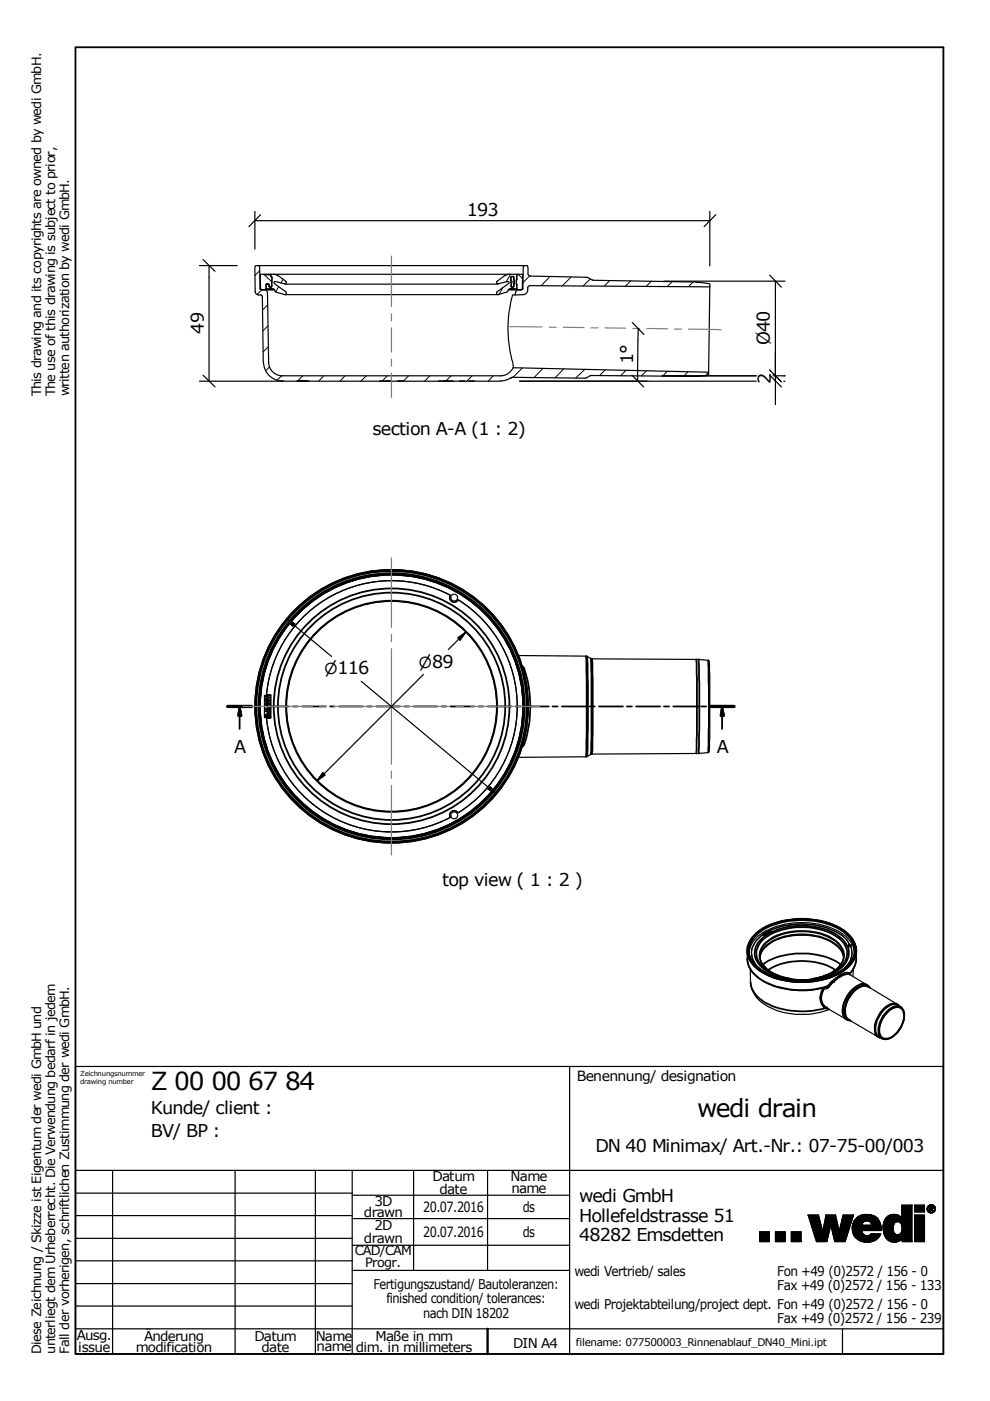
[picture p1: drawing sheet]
<svg xmlns="http://www.w3.org/2000/svg" width="210mm" height="297mm" viewBox="0 0 210 297" stroke-linecap="round" stroke-linejoin="round" font-family="sans-serif">
<!-- layer: Sichtbar schmal (ISO) -->
<g fill="none" stroke="#000" stroke-width=".38">
<path d="M124.3 139.1l.1 4.5-.1 16.9M124.5 139.2a294 294 0 0 1 0 21.2M125.3 139.6l.1 3.3-.1 17M125.5 139.7l.2 4.2-.2 16M147.6 139.8l.2 3.9-.2 16.1M148.1 139.8l.2 10M110.6 141.1l.5 .6M110.8 141.7h.3a24.7 24.7 0 0 1 1.4 8.1M111.1 157.8l-.5 .6M112 149.8h.5M112.5 149.8a26.4 26.4 0 0 1-1.4 8l-.3 .1M147.8 149.8h.5"/>
<path d="M148.3 149.8l-.2 10M150.2 140l.1 5.7-.1 13.9M160 198.4a14.7 14.7 0 0 1 12-3.3 13.1 13.1 0 0 1 7.6 2.9 4.2 4.2 0 0 1 .1 6.8 15.1 15.1 0 0 1-11.2 3.1 12.5 12.5 0 0 1-8.8-3.8 4.2 4.2 0 0 1 .3-5.7zM160.1 198a15.6 15.6 0 0 1 12.2-3 11.3 11.3 0 0 1 8.4 4.1 4.4 4.4 0 0 1-1.4 6.2 17.1 17.1 0 0 1-16 1.5 7 7 0 0 1-4.7-4.6 4.3 4.3 0 0 1 1.5-4.2zM161.1 199.4a11.9 11.9 0 0 1 8.6-3.1 13 13 0 0 1 8.9 2.8 3.9 3.9 0 0 1-.4 6.2 14.3 14.3 0 0 1-11.8 2.1 8.3 8.3 0 0 1-6.1-4 3.7 3.7 0 0 1 .8-4zM158.4 203.3a6.1 6.1 0 0 0 3.8 4.9 18 18 0 0 0 13.3 .9l-.4 .2M158.5 200.6a5 5 0 0 0 2.7 5.2 17.4 17.4 0 0 0 12.1 2.1 10.4 10.4 0 0 0 7.8-4.5l.4-1.1v-1.7M158.8 201.6a5.8 5.8 0 0 1 3.6-4.8 17.5 17.5 0 0 1 15.8 .4 5.5 5.5 0 0 1 3 4.4M159.1 208.3a5.8 5.8 0 0 0 3.8 4.6 17.8 17.8 0 0 0 12.1 .8l-.2-.1a2.54 2.54 0 0 1-.9-2M161.1 202.7a5.9 5.9 0 0 1 4.4-3.9 13.1 13.1 0 0 1 12 1.7l1.1 1.3 .3 .9M161.7 204.5a14.9 14.9 0 0 1 10.6-2.2 11.8 11.8 0 0 1 5.9 2.2M162.9 205.7a14.4 14.4 0 0 1 13.6-.4l.6 .4"/>
<path d="M167.8 207.6a10.1 10.1 0 0 1-6.9-3.6 3.6 3.6 0 0 1 1-4.9 14.4 14.4 0 0 1 14.5-1.1 5.2 5.2 0 0 1 3.2 4 5.1 5.1 0 0 1-3.5 4.4l-2.2 .8-1.7 .4M167.8 207.6a8.6 8.6 0 0 1-6.4-3.5 3.5 3.5 0 0 1 1.4-4.6 12.6 12.6 0 0 1 9.7-1.9 7.9 7.9 0 0 1 6.1 3.6 3.6 3.6 0 0 1-1.6 4.6l-1.2 .7-1.4 .6-2.3 .5M173.9 211.6h.2M174.6 209.5a3.9 3.9 0 0 0-.7 2.1M174.8 209.4l.1 .1M174.9 209.4a2.85 2.85 0 0 0 .3 4.3h.1M175.2 213.7h-.2l.7 .2M175.4 213.8l-.1 .1M175.7 209.3h-.1a.34 .34 0 0 1-.3 .3 .34 .34 0 0 1-.4-.2M180.1 206.4a1.66 1.66 0 0 0-1.9 .3l-.3 .2a7.5 7.5 0 0 0-2.4 2.3l.2 .1a8.8 8.8 0 0 1 2.6-2.3l-.1-.3M180.1 206.6a2.06 2.06 0 0 0-1.8 .4M180.1 206.4l.1 .2"/>
<path d="M180.1 206.4h.1M181.5 203.3l-.3 1.6-1.1 1.5M183.8 208.8a2.29 2.29 0 0 0-2.8 .8 6.1 6.1 0 0 0-2.2 5.8l.7 .7M184.1 209.2a2.45 2.45 0 0 0-2.9 .8 5.3 5.3 0 0 0-1.7 5.8l.5 .4M184.3 209.3l-.3-.1a2.91 2.91 0 0 0-3.2 1.2 5.6 5.6 0 0 0-1.5 5 1.19 1.19 0 0 0 .8 .9M184.5 209.4a1.96 1.96 0 0 0-3-.1 6 6 0 0 0-2.6 6.2 1.49 1.49 0 0 0 1.4 .9M188 214.7a2.66 2.66 0 0 1 3.1-1 3.6 3.6 0 0 1 0 4 4.2 4.2 0 0 1-3.5 2.6 1.83 1.83 0 0 1-1.2-2.3l.4-1.5zM188.3 213.2l.2 .1a5.8 5.8 0 0 0-2.8 5.8l.4 .5 .4 .4M190.3 213a2.56 2.56 0 0 0-3.1 1.1 5.4 5.4 0 0 0-1.6 5l.6 .8M190.6 213.2l-.5-.3h-.6l-1 .4M191.1 213.6a2.23 2.23 0 0 0-2.8 .6 5.4 5.4 0 0 0-1.9 5.4l.7 .7"/>
<circle cx="83" cy="149.8" r="27.9"/>
<circle cx="83" cy="149.8" r="28"/>
<circle cx="83" cy="149.7" r="25"/>
<circle cx="83" cy="149.7" r="28.2"/>
<circle cx="83" cy="149.7" r="24.1"/>
<circle cx="83" cy="149.7" r="22.4"/>
<circle cx="83" cy="149.8" r="28.7"/>
<circle cx="83" cy="149.8" r="28.9"/>
</g>
<g fill="none" stroke="#000" stroke-width=".25">
<path d="M95.4 126.2a.98 .98 0 0 0 .4 1.4 .98 .98 0 0 0 1.3-.4M95.5 126.2a26.6 26.6 0 0 0-39 20.9M97.2 127.2a26.6 26.6 0 0 1 0 45.1M109.9 139l14.4 .1 1.2 .6 22.6 .1 2.1 .2a1.53 1.53 0 0 1 .2 1.4v16.3a2.72 2.72 0 0 1-.2 1.9l-2.1 .2-22.6 .1-1.2 .6-14.4 .1M56.5 147.2l.9 .2v4.7l-.9 .3M56.5 152.4a26.6 26.6 0 0 0 39 20.9M97.1 172.3a.98 .98 0 0 0-1.3-.3 .98 .98 0 0 0-.4 1.3M159.3 198.9a12.2 12.2 0 0 1 8.7-4 16.5 16.5 0 0 1 11.4 2.7 4.7 4.7 0 0 1 .1 7.9 16.8 16.8 0 0 1-12.8 2.5 12.3 12.3 0 0 1-7.1-3.5 4.4 4.4 0 0 1-.3-5.6zM161.8 198h.2M161.8 198l.4 .1zM161.9 198.1h.1M162 198h.1"/>
<path d="M162 198.1v.1M162.1 198l-.2 .1M162.1 197.9l.3 .1h-.2zM162.1 197.9h.1M162.2 198h.1M162.2 198.1l-.1 .1M162.2 198h.2zM162.2 198.1h.1M162.2 197.8l.4 .1-.2 .1zM162.2 197.8h.1M162.2 197.8l.2 .1M162.3 198h-.1"/>
<path d="M162.3 198h.1M162.4 198h-.2M162.4 198h.1M162.6 197.8h.1M162.5 197.7l.1 .1zM162.5 197.7v.1M162.6 197.7h.2M162.6 197.6l.3 .1-.2 .1 .1-.1h-.2zM162.6 197.7h.1M162.6 197.9l-.2 .1M162.6 197.6v.1M162.6 197.7v.1"/>
<path d="M162.7 197.7h.1M162.7 197.6v.1M162.7 197.8h.1M162.7 197.7v.1M162.8 197.6h.1M162.8 197.6l-.2 .1M162.8 197.5l.1 .1M162.8 197.5l.3 .1zM162.8 197.5h.1zM162.8 197.5v.1M162.8 197.5h.1M162.8 197.7h.1"/>
<path d="M162.8 197.8h.1M162.8 197.6h.3M162.9 197.5h.3M162.9 197.7l-.2 .1M162.9 197.6h.1M162.9 197.6h.1zM162.9 197.7h.1M163 197.5h.1M163 197.7h.1M163.1 197.4h.1M163.1 197.4l-.2 .1h.3M163.1 197.3l.1 .2h-.2h.2"/>
<path d="M163.1 197.6h.1M163.3 197.5l-.2-.2-1.4 .7M158.4 201.7v1.6a5.7 5.7 0 0 0 3.3 4.7 18.4 18.4 0 0 0 13.4 1.3M158.8 201.6a5.9 5.9 0 0 0 3.7 4.7 17.3 17.3 0 0 0 16.1-.7 5.2 5.2 0 0 0 2.6-4M159.1 205.5v2.8a6.5 6.5 0 0 0 4.4 5.4 16.5 16.5 0 0 0 12.3 .3M161 205.3a4.1 4.1 0 0 1-.2-6.3l.9-.8h.4l1.3-.7-.1-.2a16.3 16.3 0 0 1 14.7 .7l.6 .4a4.8 4.8 0 0 1 1.5 1.9l-.2 .1v.2l.5 .1a4.3 4.3 0 0 1-1.4 4.6M161.1 203l.1-.4a6 6 0 0 1 4-3.5 14 14 0 0 1 11.5 .9l.5 .4a3.7 3.7 0 0 1 1.7 2.6M167.8 207.6l1.1 .1 3.3-.1M167.8 207.6a8.7 8.7 0 0 1-6.3-3.3 3.7 3.7 0 0 1 2-5.1 13.1 13.1 0 0 1 14 .7 3.4 3.4 0 0 1-.1 5.6 10.4 10.4 0 0 1-5.3 2.1M175.1 209.3h.1M175.3 213.7h.1M175.3 213.7l4.3 2.6 .7 .1"/>
<path d="M176 208.5h.1M176.7 208.2h.1M180 200.5l.1-.2 .5 .2M180.1 206.6h.1M180.1 206.6l3.7 2.2 .7 .6M180.9 205.5l-.1 1.5M181.6 201.7l-.1 1.6a5.5 5.5 0 0 1-1.3 3.3M184.1 209.2l6.2 3.8a2.57 2.57 0 0 1 1.3 3.4 5.3 5.3 0 0 1-3.8 4l-1.6-.5-6.2-3.7M188.3 214.5a2.28 2.28 0 0 1 2.8-.6 3.2 3.2 0 0 1 0 3.5 4.7 4.7 0 0 1-3 2.7 1.38 1.38 0 0 1-1.6-1.6 5.5 5.5 0 0 1 1.8-4z"/>
<circle cx="83" cy="149.7" r="29"/>
<circle cx="83" cy="149.7" r="22.3"/>
</g>
<!-- layer: _Sichtbarkanten -->
<g fill="none" stroke="#000" stroke-width=".25">
<path d="M54.3 56.3h57.4l.3 .5v1.5l.4 .2M54.3 56.3l-.3 .5 .1 5M54.8 56.3l.2 .2M55.1 56.6v4.6M56.1 58.2h1.2M56.3 58.2h.2M56.3 58.2h.1M56.4 58.2h.1M56.5 58.2h.1M56.8 58.2h-1.6v3.1M56.8 58.2h.3M57 58.2h.1"/>
<path d="M57.1 58.2h.1M57.4 58.6l.1 .1M57.5 58.6l.2 .3-.1 1.8M58 58.2l.9 .2M58.9 58.4l1.7 1.3M60.6 59.7l.1 .3-.4 .2M105.4 59.7l-.1 .3 .3 .2M107.1 58.4l-1.8 1.3M107.9 58.2h-50.5v.3v-.3h-.6M107.9 58.2h1.7l-.1 .9 .1-.9h1.2l-.1 3.1M108 58.2l-.9 .2M108.6 58.6l-.3 .2 .1 1.9"/>
<path d="M108.6 58.7h.1M108.7 58.6l.3 .2M108.9 58.9l.1 .2M108.9 59.1l.1 .3M109 59.4v.8M109.5 59.4v.8M109.6 59.1l-.1 .3M110.9 56.6v4.6M111.2 56.3l-.2 .2M112.5 58.5l11.9 .3M124.4 58.8l.2 .1M124.7 58.9l.7 .4"/>
<path d="M125.5 59.3l.2 .1M125.7 59.4l22.1 .4M147.8 59.9h.5M148.3 59.9l2 .2 .2 .2M54.1 61.8a.73 .73 0 0 0 .7 .7M54.9 62.5h.5M55.1 61.2l.2 .2M55.2 61.2l.4 .2M55.3 62.6l.3 .2M55.4 61.5h2.8M55.6 61.4l.2 .1 .1-.1M55.6 62.8l.2 14.1"/>
<path d="M55.9 76.9a4 4 0 0 0 3.9 3.9M56.2 61.5l.4 .2v.2M56.2 61.4h.1M56.6 60.2l-.2 .2M56.6 60.2h.2M56.7 62l.3 14.8M56.9 60.2l.2 .2M57 76.8a2.89 2.89 0 0 0 2.8 2.9h46.4M57 60.7l.2 .2M57.1 61.2l-.3 .1M57.1 61.3a.89 .89 0 0 1 1.2 .5M57.1 60.4v.3"/>
<path d="M57.3 60.9h.1M57.7 60.7l-.3 .2M58 61.3h-1.6l.1-.9-.1 .9-.2 .1M58.2 61.4h-2.4M58.2 60.1l2.4 1.8M58.2 60.1l-.1-.3 .3-.1 2 .5M58.4 61.8l2 .7M60.5 60.2h45M60.5 62.5h45M60.6 62l.1 .3-.4 .2M105.4 62l-.1 .3 .3 .2M107.6 61.8l-2 .7"/>
<path d="M107.8 61.5h2.8M107.8 61.4h2.2M107.8 60.1l-2.5 1.8M107.9 60.1v-.3l-.2-.1-2.1 .5M107.9 61.3h1.7l-.1-.9 .1 .9 .2 .1M108.3 60.7l.3 .2M108.5 61.2l.4 .1M108.5 61.2a.73 .73 0 0 0-.9 .6M108.6 80l-.2 .1 .2-.1 15.5 .2M108.6 60.9h.1M108.8 78l41.4 .9v.5M108.8 78a2.89 2.89 0 0 1-2.7 1.7"/>
<path d="M108.9 61.2l.3 .1M108.9 60.3v.1M109 60.7l-.3 .2M109 60.2l-.1 .1M109 60.4l-.1 .3M109.3 62v.5h-.6a27 27 0 0 0 .1 15.1v.4M109.5 60.2l.1 .1M109.6 60.3v.1M109.8 61.5h-.2l-.3 .4M110.4 61.4l-.2 .1-.1-.1M110.5 61.4h-.1M110.7 61.2l-.1 .2"/>
<path d="M110.9 61.2l-.1 .1-.4 .1M111.9 61.5a.98 .98 0 0 1-1 1h-1.6M111.9 60.9v.6M125.1 79.7l-.8 .4M125.3 79.6l22.1 .2M125.4 79.6l-.3 .1M148 79.8h-.5M150 79.6l-2 .2M150.2 79.3l-.2 .3M150.5 60.4v.4l-38.1-.2-.5 .3M150.5 60.8l-.3 18.1M59.8 80.8h46.4"/>
<path d="M63 80.8h.4M63.4 80.8h.1M63.5 80.8h.1M63.6 80.8h.1M63.8 80.8h.1M63.9 80.8h.1M64 80.8h.1M64.1 80.8h-.7M64.1 80.8h.8M64.3 80.8h.1M64.4 80.8h.1M64.5 80.8h.1"/>
<path d="M64.6 80.8h.1M64.8 80.8h.1M64.9 80.8h.6M64.9 80.8h.1M80.5 80.8h2.3M82.4 80.8h.1M84.3 80.8h.4M84.6 80.8h.1M84.7 80.8h.8M84.7 80.8h.1M93 80.8h1.1M94 80.8h.1"/>
<path d="M94.3 80.8h.1M94.3 80.8h1.7M95 80.8h.1M97.5 80.8h1M99.5 80.8h1M108.4 80.1l-.9 .4-1.4 .3M124.3 80.1h-.2M95.4 126.2a.98 .98 0 0 0 .4 1.4 .98 .98 0 0 0 1.3-.4M95.5 126.2a26.6 26.6 0 0 0-39 20.9M97.2 127.2a26.6 26.6 0 0 1 0 45.1M56.1 147.4h1.2v4.7h-1.2zM56.3 147.6l.8 .2v.1l-.8 .3 .2-.2v-.2z"/>
<path d="M56.3 148.3h.8v.5h-.8zM56.3 150.3h.7l.1-.3v.6l-.1-.2zM56.3 150.7h.8v.4a.22 .22 0 0 1-.2 .2 .22 .22 0 0 1-.3-.2v-.3zM56.3 151.4h.8v.5h-.1v-.4h-.2v.4h-.2v-.4h-.2v.4h-.1zM56.3 149.1l.2-.1a.24 .24 0 0 0-.1 .2 .24 .24 0 0 0 .2 .2v-.1a.24 .24 0 0 1 .2-.3 .24 .24 0 0 1 .3 .2 .24 .24 0 0 1-.2 .3l.1-.4h-.2a.27 .27 0 0 1-.3 .4 .27 .27 0 0 1-.2-.4zM56.4 148.4h.2v.4l-.2-.1zM56.5 147.2l.9 .2v4.7l-.9 .3M56.5 149.8l.2 .1 .1-.1-.1-.1zM56.5 152.4a26.6 26.6 0 0 0 39 20.9M56.6 147.8l.4 .1-.4 .1zM56.8 148.4h.2v.4l-.2-.1zM56.8 150.8h.2v.4h-.2z"/>
<path d="M97.1 172.3a.98 .98 0 0 0-1.3-.3 .98 .98 0 0 0-.4 1.3M161.7 198l1.4-.7 .3 .2-1.3 .7zM158.9 202.2a5.3 5.3 0 0 1 2.8-4.5 17.3 17.3 0 0 1 16.5 0 5.4 5.4 0 0 1 2.9 4.5M161 205.3a4.1 4.1 0 0 1-.2-6.3l.9-.8h.4l1.3-.7-.1-.2a16.3 16.3 0 0 1 14.7 .7l.6 .4a4.8 4.8 0 0 1 1.5 1.9l-.2 .1v.2l.5 .1a4.3 4.3 0 0 1-1.4 4.6M180 200.4l.3-.1 .3 .2-.5 .1-.1-.1z"/>
<circle cx="96.3" cy="126.7" r=".73"/>
<circle cx="83" cy="149.8" r="27.8"/>
<circle cx="96.3" cy="172.9" r=".73"/>
</g>
<!-- layer: Sichtbar schmal (ISO) -->
<g fill="#000">
<circle cx="175.1" cy="213.5" r=".19"/>
<circle cx="176.1" cy="208.5" r=".19"/>
<circle cx="176.7" cy="208.2" r=".19"/>
<circle cx="179.9" cy="206.3" r=".19"/>
</g>
<!-- layer: Schraffur (ISO) -->
<g fill="#000" stroke="#000" stroke-width=".21">
<path d="M171.3 257.6h2.2l.9 3.5zM175.1 257.6l1 2.2zM175.1 257.6h2.1l-1.1 2.2zM177.2 257.6l.7 3.5-1.8-1.3zM180.7 260l2.1-.2zM180.8 259.6l2 .2-2.1 .2zM180.8 259.6l2 .2zM180.8 259.4l2 .4-2-.2zM180.8 259.4l2 .4zM181 259.1l1.8 .6-2-.3zM178.8 257.6h2.2l-3.1 3.5zM181 259.1l1.8 .6z"/>
<path d="M181.1 258.8l1.7 .8-1.8-.5zM181.1 258.8l1.7 .6v.2zM181.1 258.8l.2-.2 1.5 .8zM181.3 258.6l1.6 .7-.1 .1zM181.5 258.4l1.4 .9-1.6-.7zM181.7 258.2l1.2 1.1-1.4-.9zM181.7 258.2l1.3 1-.1 .1zM181.7 258.2l.2-.2 1.1 1.2zM181.9 258l1.2 1.1-.1 .1zM181.9 258l.2-.1 1 1.2zM182.1 257.9l.3-.2 .7 1.4zM182.4 257.7l.9 1.3-.2 .1z"/>
<path d="M182.4 257.7l.3-.1 .6 1.4zM182.7 257.6l.7 1.3-.1 .1zM182.7 257.6l.2-.1 .5 1.4zM182.8 259.8v1.1zM180.7 260.2l2.1-.4zM182.9 257.5l.6 1.4h-.1zM182.9 259.8h.2l-.3 1.1zM183.3 257.5h.2v1.4zM182.9 257.5h.4l.2 1.4zM183.5 257.5h.3l-.1 1.4zM183.5 257.5l.2 1.4h-.2zM183.8 257.5h.3l-.3 1.3z"/>
<path d="M183.8 257.5v1.3l-.1 .1zM184.1 257.5l-.1 1.4-.2-.1zM184.1 257.5h.3l-.4 1.4zM184.4 257.5l-.3 1.4h-.1zM184.4 257.5h.3l-.6 1.4zM184.7 257.5l-.4 1.4h-.2zM184.7 257.5l.3 .2-.7 1.2zM182.8 260.9l1.5-1.1h.4zM184.8 259.6v.2zM184.8 259.8l2.1 1.1zM185 257.7h.2l-.9 1.2zM185.2 257.7l-.7 1.4-.2-.2z"/>
<path d="M185.2 257.7l.3 .2-1 1.2zM185.5 257.9l-.9 1.2h-.1zM185.5 257.9h.1l-1 1.2zM185.6 257.9l.1 .1-1.1 1.1zM184.6 259.1l1.1-1.1 .2 .1zM184.6 259.1l1.3-1 .1 .1zM184.6 259.1l1.4-.9-1.3 1.1zM184.7 259.3l1.4-1zM184.7 259.3l1.4-1 .1 .1zM184.7 259.3l1.5-.9-1.5 1zM184.7 259.4l1.5-1 .1 .3zM184.7 259.4l1.6-.7 .2 .2z"/>
<path d="M184.7 259.4l1.8-.5-1.7 .7zM184.8 259.6l1.7-.7 .1 .3zM184.8 259.6l1.8-.4zM184.8 259.6l1.8-.4 .1 .2zM184.8 259.6l1.9-.2-1.9 .4zM184.8 259.8l1.9-.4zM184.8 259.8l1.9-.4 .1 .4zM184.8 259.8h2zM184.8 259.8h2v.2zM187.3 259.6l2.1 .4v.2zM187.3 259.3l2.1 .7-2.1-.4zM187.3 259.3l2.2 .4-.1 .3z"/>
<path d="M187.4 259.1l2.1 .6-2.2-.4zM187.5 258.9l2 .8-2.1-.6zM187.5 258.9l2 .7v.1zM187.5 258.7l2 .9-2-.7zM187.6 258.6l1.9 1-2-.9zM187.6 258.6l1.9 .9zM187.7 258.4l1.8 1.1-1.9-.9zM187.8 258.2l1.7 1.3-1.8-1.1zM187.8 258.2l1.8 1.2-.1 .1zM188 258.1l1.6 1.3-1.8-1.2zM188.1 258l1.5 1.4-1.6-1.3zM188.1 258l.1-.1 1.4 1.5z"/>
<path d="M188.2 257.9l1.4 1.5zM188.2 257.9l.2-.2 1.3 1.6zM188.4 257.7h.2l1.1 1.6zM188.6 257.7l1.1 1.5v.1zM188.6 257.7l.1-.1 1 1.6zM188.7 257.6l.2-.1 .8 1.7zM188.9 257.5h.2l.6 1.7zM189.1 257.5l.8 1.6-.2 .1zM189.1 257.5h.2l.6 1.6zM189.3 257.5h.2l.4 1.6zM189.5 257.5l.4 1.6zM189.5 257.5h.2l.2 1.6z"/>
<path d="M189.7 257.5h.2v1.6zM189.9 257.5l.2 1.6h-.2zM189.9 257.5h.2v1.6zM190.1 257.5h.1l-.1 1.6zM190.2 257.5v1.5l-.1 .1zM190.2 257.5l.2 .1-.2 1.4zM190.4 257.6l.2 .1-.4 1.3zM190.6 257.7l-.3 1.3h-.1zM190.6 257.7l.2 .1-.5 1.2zM190.8 257.8l-.4 1.2h-.1zM190.8 257.8l.1 .1-.5 1.1zM191.1 258.2l-.2 1-.1-.1z"/>
<path d="M190.9 257.9l.1 .1-.6 1zM191 258l-.4 1.1-.2-.1zM191 258l.1 .2-.5 .9zM191.2 258.2l-.1 1.3zM191.1 258.2l-.5 .9zM191.1 258.2l-.3 .9zM191.1 258.2l-.2 1zM191.2 258.2l-.3 1.1zM191.2 258.2l-.2 1.2zM191.2 258.2l-.1 1.4zM191.2 258.2v1.5zM193.4 255.5l-2.2 4.2v-1.5z"/>
<path d="M193.4 255.5l-2.2 4.5v-.3zM193.4 255.5v7.8l-2.2-3.3zM191.2 255.5h2.2l-2.2 2.7zM193.9 255.5l2.1 1.5h-2.1zM193.9 255.5h2.1v1.5zM193.9 257.6h2.1v5.7zM196.6 256l.1 .1h-.1zM196.6 256.1h.1zM196.6 256.2l.1-.1zM196.5 256.3l.2-.1zM196.5 256.3l.2-.1v.1zM196.5 256.3h.2z"/>
<path d="M196.6 256.4l.1-.1zM196.6 256.4h.1zM196.6 256.5l.1-.1zM196.6 256.5h.1zM196.6 256.5h.2zM196.6 256.7l.2-.2zM196.6 256.7l.2-.1zM196.8 256.6l-.1 .1zM196.7 256.7h.1zM196.8 256.7l-.1 .1zM196.7 255.9l.1 .1zM196.7 256h.1z"/>
<path d="M196.6 256h.2zM196.6 256.5h.2l-.2 .2zM196.7 256.8l.1-.1zM196.8 256.7v.1zM196.8 255.7v.1h-.1zM196.7 255.8l.1 .1zM196.7 255.9h.1zM196.8 256.8h.1zM196.9 256.8l-.1 .1zM196.8 256.9l.1-.1zM196.9 256.8l-.1 .2zM196.8 255.6l.1 .2z"/>
<path d="M196.8 255.7v.1zM196.8 257l.2-.1v.1zM197 256.9v.1zM196.8 255.6l.2 .1zM197 256.9v.2zM197 255.6v.1zM196.9 255.6l.1 .1zM197.1 257l-.1 .1zM197.1 257v.1zM197 255.5l.1 .1zM197.1 256.3l.2-.1zM197.1 256.2h.2l-.2 .1z"/>
<path d="M197.1 256.2h.2zM197.1 256.1h.2l-.2 .1zM197.1 256.1h.2zM197.1 256l.2 .1zM197.1 256h.2v.1zM197.1 256h.2zM197.1 256l.2-.1zM197.1 255.9h.2zM197.2 255.8l.1 .1h-.2zM197.1 256.3l.2 .1-.2 .1zM197.1 256.3l.2 .1zM197.1 256.5h.2l-.2 .2z"/>
<path d="M197.1 256.5h.2zM197.1 256.5l.2-.1zM197.2 257v.2zM197 255.5l.2 .1zM197.2 255.8l.1 .1zM197.1 256.7l.1 .1zM197.2 256.8h.1zM197.2 257l.1 .2h-.1zM197.2 257l.1 .2zM197.1 255.5l.1-.1v.2zM197.1 255.5l.1 .1zM197.2 255.8h.2l-.1 .1z"/>
<path d="M197.3 257l.1 .2zM197.3 257h.1v.2zM197.2 255.4l.1 .2zM197.3 256.3l.1 .1zM197.3 256.2v.2zM197.3 256.3v.1zM197.1 256.3l.2-.1v.2zM197.1 256.2l.2-.1zM197.1 256.7l.2-.2zM197.1 256.7l.2-.1zM197.1 256.7l.2-.1v.2zM197.1 256.7l.2 .1z"/>
<path d="M197.3 255.4l.1 .2zM197.4 256.3v.1zM197.4 255.8l.1 .1h-.2zM197.4 255.8l.1 .1zM197.4 257v.2zM197.4 255.4h.1l-.1 .2zM197.4 255.4v.2zM197.5 256.3l-.1 .1zM197.5 257v.2h-.1zM197.5 257v.2zM197.5 255.4v.2zM197.5 255.4l-.1 .2z"/>
<path d="M197.5 255.8v.1zM197.5 257l.1 .2zM197.5 256.2l-.1 .2zM197.6 257l.1 .2zM197.5 255.4l.1 .2zM197.5 255.4l.1 .2h-.1zM197.6 255.8v.2zM197.6 256.2v.1zM197.5 256.2l.1 .1zM197.5 256.2l.1 .1-.2 .1zM197.4 256.4l.2-.1zM197.5 256.4l.1-.1z"/>
<path d="M197.6 256.3l-.1 .2zM197.5 256.5l.1-.1zM197.5 256.5h.2zM197.7 257l.1 .1-.1 .1zM197.7 257l.1 .1zM197.6 255.4h.1v.2zM197.6 255.4l.1 .2zM197.7 255.8l-.1 .2zM197.6 256.2l.1 .1zM197.5 256.5h.2l-.1 .1zM197.7 256.5l-.1 .2zM197.7 256.5l.1 .2h-.2z"/>
<path d="M197.7 256.8l.1-.1zM197.7 257l.2 .1zM197.7 255.4v.2zM197.6 256l.1-.2zM197.7 255.8v.2zM197.7 256.1v.2zM197.7 256.2v.1zM197.8 257l.1 .1zM197.9 256.9v.1zM197.8 255.5v.1zM197.8 255.8l-.1 .2zM197.7 256l.1-.1z"/>
<path d="M197.8 255.9l-.1 .1zM197.7 256.1l.1 .2zM197.6 256.7h.2zM197.7 256.7h.1zM197.8 256.7l-.1 .1zM197.8 256.7v.1zM197.9 256.8l.1 .2zM197.9 255.5v.1zM197.9 255.5l-.1 .1zM197.7 256h.2zM197.7 256l.2 .1zM197.7 256.1h.2z"/>
<path d="M197.7 256.1l.2 .1zM197.9 256.7l-.1 .1zM197.9 256.8l.2 .1zM197.9 255.6h.2l-.2 .1zM197.9 255.6v.1zM198 256.8h.1zM198.1 255.7l-.1 .1zM198 255.8l.1-.1zM198.1 255.6l-.1 .2zM197.9 255.7l.2-.1zM198.1 256.8h.1zM198.1 256.7l.1 .1z"/>
<path d="M198.1 256.7h.1zM198.1 255.8v.1zM198 255.8h.1zM198.1 256.6l.1 .1zM198.1 256.6h.2zM198.1 256.1l.1-.1 .1 .1zM198.1 256h.1zM198.1 256l.1-.1zM198.2 255.8l-.1 .2zM198.1 255.9l.1-.1zM198.2 256.5h.1v.1zM198.2 256.5h.1z"/>
<path d="M198.2 256.5l.1-.1zM198.2 256.3l.1 .1-.1 .1zM198.2 256.3l.1 .1zM198.2 256.3h.1zM198.2 256.3l.1-.1v.1zM198.2 256.2h.1zM198.2 256.2l.1-.1zM198.2 256.1h.1zM198.1 256.1h.2zM161 261.2h2.1v2.1zM161 261.2l2.1 2.1h-2.1zM164.4 261.2h2.1v2.1z"/>
<path d="M164.4 261.2l2.1 2.1h-2.1zM167.8 261.2h2.1v2.1zM167.8 261.2l2.1 2.1h-2.1zM171.3 257.6l3.1 3.5-1.3 2.2zM174.4 261.1l.9 2.2h-2.2zM174.4 261.1l.9 2.2zM174.4 261.1l1.7-1.3-.8 3.5zM175.1 257.6l1 2.2-1.7 1.3zM176.1 259.8l1.8 1.3-.9 2.2zM177.9 261.1l-.9 2.2zM177.9 261.1l1.3 2.2h-2.2zM181 257.6l-1.8 5.7-1.3-2.2z"/>
<path d="M180.7 260l2.1-.2-2.1 .4zM180.7 260.8l2.1 .1-2.1 .2zM180.7 260.5l2.1 .4-2.1-.1zM180.8 261.4l2-.5v.2zM180.7 261.1l2.1-.2-2 .5zM180.8 261.4l2-.3-1.9 .6zM181 261.9l1.8-.8v.3zM180.9 261.7l1.9-.6-1.8 .8zM181.2 262.2l1.7-.8zM181 261.9l1.8-.5-1.6 .8zM181.4 262.4l1.5-1v.1zM181.2 262.2l1.7-.8-1.5 1z"/>
<path d="M181.5 262.6l1.5-1zM181.4 262.4l1.5-.9-1.4 1.1zM181.8 262.7l1.3-1zM181.5 262.6l1.5-1-1.2 1.1zM183.1 261.7l-1 1.2zM181.8 262.7l1.3-1-1 1.2zM183.1 261.7l-.8 1.4zM183.1 261.7l-.8 1.4-.2-.2zM183.2 261.8l.1 .1-.7 1.3zM183.2 261.8l-.6 1.4-.3-.1zM182.8 260.9l2-1.1zM183.7 259.8h.6l-1.5 1.1z"/>
<path d="M183.1 259.8h.6l-.9 1.1zM180.7 260.2l2.1-.4v1.1zM180.7 260.2l2.1 .7-2.1-.4zM183.3 261.9l-.5 1.4zM183.3 261.9l-.5 1.4-.2-.1zM183.4 261.9l.1 .1-.4 1.3zM183.4 261.9l-.3 1.4h-.3zM183.5 262h.1l-.2 1.4zM183.5 262l-.1 1.4-.3-.1zM183.6 262h.2l-.1 1.4zM183.6 262l.1 1.4h-.3zM183.8 262h.2v1.4z"/>
<path d="M183.8 262l.2 1.4h-.3zM184 262h.1l.2 1.4zM184 262l.3 1.4h-.3zM184.2 261.9h.1l.3 1.4zM184.1 262l.1-.1 .4 1.4zM184.1 262l.5 1.3-.3 .1zM184.7 261.6l1.2 1.1zM184.7 261.6l1.4 1-.2 .1zM184.7 261.6l1.6 .8-.2 .2zM184.7 261.6l1.8 .5-.1 .1zM184.7 261.6l1.9 .4-.1 .1zM184.7 261.6h2.1l-.2 .3z"/>
<path d="M184.3 261.9h.2l.3 1.4zM184.3 261.9l.5 1.4h-.2zM184.5 261.9l.6 1.3-.3 .1zM184.5 261.8l.9 1.3zM184.5 261.9l.9 1.2-.3 .1zM184.7 261.7l1 1.2-1.2-1.1zM184.5 261.8l1.2 1.1-.3 .2zM184.7 261.7l1.2 1-.2 .2zM184.7 261.6l1.7 .6-.1 .2zM184.7 261.6l1.9 .3v.1zM184.8 259.8l2 .2zM184.8 259.8l2 .2v.3z"/>
<path d="M184.8 259.8l2 .5zM184.8 259.8l2 .5 .1 .6zM182.8 260.9l2-1.1 2.1 1.1zM187.2 260l2.2 .4h-2.2zM187.2 260l2.2 .2v.2zM187.3 259.6l2.1 .6-2.2-.2zM187.3 260.8l2.1-.4v.3zM187.2 260.4h2.2l-2.1 .4zM187.3 261.2l2.1-.5v.2zM187.3 260.8l2.1-.1-2.1 .5zM187.4 261.5l2-.6 .1 .2zM187.3 261.2l2.1-.3-2 .6z"/>
<path d="M187.4 261.5l2.1-.4-2 .6zM187.5 261.9l2-.8v.1zM187.5 261.7l2-.6-2 .8zM187.5 261.9l2-.7-1.9 .9zM187.7 262.2l1.8-1v.2zM187.6 262.1l1.9-.9-1.8 1zM187.8 262.4l2.1-.7zM187.8 262.4l1.9-.8zM187.8 262.4l1.7-1 .1 .1zM187.7 262.2l1.8-.8-1.7 1zM187.8 262.4l2.1-.7-2 .9zM188.2 262.9l1.7-1.2-1.6 1.2z"/>
<path d="M189.9 261.7l-1.1 1.6-.1-.1zM189.9 261.7l-.5 1.7-.2-.1zM187.8 262.4l1.9-.9zM187.9 262.6l2-.9zM189.9 261.7l.2 .1-.4 1.6zM187.9 262.6l2-.9-1.9 1zM188 262.7l1.9-1-1.7 1.2zM188.3 262.9l1.6-1.2-1.4 1.4zM188.5 263.1l1.4-1.4-1.2 1.5zM189.9 261.7l-.9 1.6h-.2zM189.9 261.7l-.7 1.6h-.2zM189.9 261.7l-.4 1.7h-.1z"/>
<path d="M189.9 261.7l-.2 1.7h-.2zM190.1 261.8h.1l-.1 1.5zM190.1 261.8l-.2 1.6h-.2zM190.1 261.8v1.5l-.2 .1zM190.2 261.8h.1l.2 1.4zM190.2 261.8l.1 1.5h-.2zM190.2 261.8l.3 1.4-.2 .1zM190.3 261.8l.4 1.3-.2 .1zM190.3 261.8l.5 1.2-.1 .1zM190.6 261.8l.1-.1 .6 .9zM190.3 261.8h.1l.4 1.2zM190.9 261.5l.4 1.1z"/>
<path d="M190.4 261.8l.6 1.1-.2 .1zM191.1 261.1l2.3 2.2zM191.1 261.2l.2 1.4zM190.4 261.8l.7 .9zM190.4 261.8l.7 .9-.1 .2zM191.3 260.4l2.1 2.9-2.1-2.6zM191.1 261.4l.2 1.2zM191 261.5l.3 1.1zM190.9 261.6l.4 1zM190.8 261.7l.1-.1 .4 1zM190.8 261.7l.5 .9zM190.6 261.8l.7 .8-.2 .1z"/>
<path d="M191.2 260l2.2 3.3zM191.3 260.2l2.1 3.1-2.1-2.9zM191.3 260.7l2.1 2.6-2.2-2.4zM191.2 260.9l2.2 2.4-2.3-2.2zM191.1 261.2l2.3 2.1-2.1-.7zM191.3 262.6l2.1 .7h-2.1zM193.9 257.6l2.1 5.7h-2.1z"/>
</g>
<!-- layer: Schnittlinie (ISO) -->
<g fill="none" stroke="#000" stroke-width=".38">
<path d="M48.3 149.8h5M50.8 149.8l.4 2h-.7zM50.8 149.8v4.7M54.2 149.8h1M56.1 149.8h5.1M62.1 149.8h1M64 149.8h5.1M70 149.8h1M71.9 149.8h5.1M77.9 149.8h1M79.8 149.8h5M85.7 149.8h1"/>
<path d="M87.6 149.8h5.1M93.6 149.8h1M95.5 149.8h5.1M101.5 149.8h1M103.4 149.8h5.1M109.3 149.8h1.1M111.3 149.8h5M117.2 149.8h1M119.1 149.8h5.1M125 149.8h1.1M127 149.8h5.1M132.9 149.8h1.1"/>
<path d="M134.9 149.8h5.1M140.8 149.8h1.1M142.7 149.8h5.1M148.7 149.8h1M150.6 149.8h5M153.1 149.8l.4 2h-.7zM153.1 149.8v4.7"/>
</g>
<path d="M48.3 149.8h5M150.6 149.8h5" fill="none" stroke="#000" stroke-width=".7"/>
<path d="M50.8 149.8l.4 2zM50.8 149.8l.4 2h-.7zM153.1 149.8l.4 2zM153.1 149.8l.4 2h-.7z" fill="#000" stroke="#000" stroke-width=".38"/>
<!-- layer: Rahmen (ISO) -->
<path d="M16 10h184v277.1h-184z" fill="none" stroke="#000" stroke-width=".38"/>
<!-- layer: Schraffur (ISO) -->
<g fill="none" stroke="#000" stroke-width=".21">
<path d="M55.1 57.4l-1.1 1M55.9 58.2l1.8 1.6M60 59.2l-.4 .8M108.3 58.2l-1 1.5M108.3 59.4l.7 .7M109.9 58.2l.9 .9M112.3 58.5l-1.4 1.4M116.6 58.6l-1.9 2M121.1 58.7l-1.9 1.9M125.2 59.2l-1.6 1.4M129.3 59.5l-1.2 1.1M133.7 59.5l-1.1 1.2"/>
<path d="M138.1 59.6l-1.1 1.1M142.5 59.7l-1 1.1M146.9 59.8l-.9 1M55.5 61.5l-1 1M56.7 64.7l-1.1 1.1M56.8 69.1l-1 1.1M56.9 73.5l-1.1 1.1M57.1 77.8l-.8 .8M59.1 60.8l-.7 1.2M59.7 79.7l-1 .9M64.2 79.7l-1.1 1.1M68.6 79.7l-1 1.1"/>
<path d="M73.2 79.7l-1.1 1.1M77.7 79.7l-1.2 1.1M82.1 79.7l-1 1.1M86.6 79.7l-1.1 1.1M91.1 79.7l-1.1 1.1M95.6 79.7l-1 1.1M100.1 79.7l-1.1 1.1M104.6 79.7l-1.1 1.1M106.6 61l-.8 1.4M110.7 78l-1.9 2M115.1 78.1l-1.9 2M119.5 78.2l-1.8 1.9"/>
<path d="M124 78.3l-1.9 1.8M128.3 78.4l-1.2 1.2M132.7 78.5l-1.1 1.2M137.1 78.6l-1.1 1.1M141.5 78.7l-1 1M145.9 78.9l-1 .9M150.2 78.9l-.7 .8M150.5 60.7l-.1 .1"/>
</g>
<!-- layer: Titel (ISO) -->
<path d="M103.4 281.7v5.4" fill="none" stroke="#000" stroke-width=".51"/>
<!-- layer: Ebene 1 -->
<g fill="none" stroke="#000" stroke-width=".21">
<path d="M176.1 259.8h.1M176.1 259.8l.9 3.5h2.2l1.8-5.7h-2.2l-.9 3.5M176.1 259.8l-.8 3.5h-2.2l-1.8-5.7h2.2l.9 3.5M181.7 258.2a3.2 3.2 0 0 1 3.5-.4 3.2 3.2 0 0 1 1.7 3.1h-4.1a1.1 1.1 0 0 0 .7 1.1 1.1 1.1 0 0 0 1.2-.4h2.1a3.2 3.2 0 0 1-3.4 1.8 3.2 3.2 0 0 1-2.7-2.6 3 3 0 0 1 1-2.6zM183 259.2l.8-.4a.97 .97 0 0 1 1 1h-2zM187.8 258.2a2.19 2.19 0 0 1 3.4 0v-2.7h2.2v7.8h-2.1v-.7a2.26 2.26 0 0 1-2.5 .6 2.26 2.26 0 0 1-1.5-2 3.6 3.6 0 0 1 .5-3zM189.9 259.1a.89 .89 0 0 1 1.3 .9 1.45 1.45 0 0 1-.9 1.8 1.26 1.26 0 0 1-.9-1.8zM193.9 257.6h2.1v5.7h-2.1zM193.9 255.5h2.1v1.5h-2.1zM197.1 255.8a.53 .53 0 0 1 .8 .3l-.3 .2 .3 .5-.5-.4h-.1l-.1 .4zM197.3 255.9l.4 .2-.3 .2zM161 261.2h2.1v2.1h-2.1z"/>
<path d="M164.4 261.2h2.1v2.1h-2.1zM167.8 261.2h2.1v2.1h-2.1zM174.4 261.1h.1M174.4 261.1l.7-3.5h2.1l.7 3.5M177.9 261.1h.1M191.3 262.6h.1"/>
<circle cx="197.5" cy="256.3" r=".88"/>
<circle cx="197.5" cy="256.3" r=".76"/>
</g>
<!-- layer: AM_BOR -->
<g fill="none" stroke="#000" stroke-width=".25">
<path d="M16 226.1h184v61h-184zM120.8 226.1v61M16 257.7h58.7M16 253h58.7M16 248.1h184M23.9 248.1v39M49.8 248.1v39M66.9 248.1v39M74.7 258.4h46.1M74.7 253.4h46.1M74.7 248.1v39M87.7 248.1v21.3"/>
<path d="M103.4 248.1v21.3M16 276.9h58.7M16 272.1h58.7M16 267.3h58.7M16 262.6h58.7M74.7 269.4h46.1M74.7 264h46.1M16 281.7h184M178.6 281.7v5.4"/>
</g>
<!-- layer: Mittellinie (ISO) -->
<g fill="none" stroke="#808080" stroke-width=".25">
<path d="M83 54.3v10.7M83 66.5v1.6M83 69.5v5.2M83 76.1v1.5M83 79.1v5.2M108.1 69.3h6.8M116.5 69.4h1.4M119.4 69.4l4.4 .1M125.3 69.5h1.5M128.3 69.5l4.4 .1M134.2 69.6h1.4M137.2 69.6l4.3 .1"/>
<path d="M143 69.8h1.5M146 69.8l6.8 .1"/>
</g>
<!-- layer: Mittelpunktmarkierung (ISO) -->
<path d="M83 118.3v14.7M83 134.5v1.6M83 137.5v24.5M51.5 149.8h14.7M67.8 149.8h1.5M70.7 149.8h24.5M96.7 149.8h1.5M99.8 149.8h14.7M83 163.5v1.5M83 166.5v14.8" fill="none" stroke="#808080" stroke-width=".25"/>
<g fill="none" stroke="#000" stroke-width=".25">
<path d="M42.3 56.3h8M43.1 55l2.5 2.5M44.3 56.3v24.5M54 46.8h96.5M54 44.8v8M55.2 45.5l-2.4 2.6M140.7 59.6h25.7M150.5 44.8v11.6M151.8 45.5l-2.5 2.6M163.2 58.3l2.5 2.6M164.4 59.6v20.1M43.1 79.6l2.5 2.4"/>
<path d="M134 79.6l2.5 2.4M134 68.4l2.5 2.5M135.3 69.6l-.1 11.2M140.4 79.7h19.9M163.2 78.5l2.5 2.4-1.8-1.7M163.2 79.6l2.5 2.4M163.9 79.7h2.5M164.4 74.7v11.1M42.3 80.8h17.8M110.2 80.8h50.1M166.2 80.8h.2M60.8 131.2l1.7 1.1-.5 .5z"/>
<path d="M60.8 131.2l9.5 8M97.1 135.2l1.6-1.2-1.2 1.7zM98.7 134l-3.6 3.7M76.6 144.4l28.6 23.9M89.8 143l-22.6 22.5M68.5 163.9l.4 .4-1.7 1.2zM103.9 166.8l1.3 1.5-1.7-1z"/>
</g>
<path d="M60.8 131.2l1.7 1.1zM60.8 131.2l1.7 1.1-.5 .5zM98.7 134l-1.2 1.7zM97.1 135.2l1.6-1.2-1.2 1.7zM68.5 163.9l-1.3 1.6zM68.5 163.9l.4 .4-1.7 1.2zM103.5 167.3l1.7 1zM103.9 166.8l1.3 1.5-1.7-1z" fill="#000" stroke="#000" stroke-width=".25"/>
<g font-size="5.3">
<text x="32" y="231.1">Z 00</text>
<text x="44.8" y="231.1">00</text>
<text x="52.6" y="231.1">67</text>
<text x="60.5" y="231.1">84</text>
<text x="147.8" y="236.9">wedi drain</text>
</g>
<g font-size="3.7">
<text x="99" y="45.8">193</text>
<text x="43.2" y="70.7" transform="rotate(-90 43.2 70.7)">49</text>
<text x="134.2" y="77.2" transform="rotate(-90 134.2 77.2)">1°</text>
<text x="163.2" y="73.2" transform="rotate(-90 163.2 73.2)">Ø40</text>
<text x="163.4" y="81.3" transform="rotate(-90 163.4 81.3)">2</text>
<text x="79" y="92.3">section A-A (1 : 2)</text>
<text x="71.6" y="143">116</text>
<text x="91.6" y="141.5">89</text>
<text x="49.7" y="159.8">A</text>
<text x="152" y="159.8">A</text>
<text x="93.7" y="187.9">top view ( 1 : 2 )</text>
<text x="32" y="236.1">Kunde/ client :</text>
<text x="32" y="241.2">BV/ BP :</text>
<text x="126.2" y="244.2">DN 40 Minimax/ Art.-Nr.: 07-75-00/003</text>
<text x="122.8" y="254.9">wedi GmbH</text>
<text x="122.8" y="259">Hollefeldstrasse 51</text>
<text x="122.8" y="263.2">48282 Emsdetten</text>
</g>
<g font-size="3.2">
<text x="68.8" y="143">⌀</text>
<text x="88.8" y="141.5">⌀</text>
</g>
<g font-size="3">
<text x="122.3" y="229.2">Benennung/ designation</text>
<text x="89.7" y="256.9">20.07.2016</text>
<text x="110.9" y="256.9">ds</text>
<text x="89.7" y="262.2">20.07.2016</text>
<text x="110.9" y="262.2">ds</text>
</g>
<g font-size="2.9">
<text x="91.7" y="250.4">Datum</text>
<text x="108.3" y="250.4">Name</text>
<text x="79.4" y="255.6">3D</text>
<text x="93.2" y="253.1">date</text>
<text x="108.5" y="252.8">name</text>
<text x="77.2" y="258.1">drawn</text>
<text x="77.2" y="263.6">drawn</text>
<text x="79.4" y="260.7">2D</text>
<text x="79.2" y="273.3">Fertigungszustand/ Bautoleranzen:</text>
<text x="121.8" y="270.6">wedi Vertrieb/ sales</text>
<text x="164.8" y="270.5">Fon +49 (0)2572 / 156 - 0</text>
<text x="164.8" y="273.5">Fax +49 (0)2572 / 156 - 133</text>
<text x="81.9" y="276.3">finished condition/ tolerances:</text>
<text x="89.7" y="279.5">nach DIN 18202</text>
<text x="121.8" y="277.5">wedi Projektabteilung/project dept. Fon +49 (0)2572 / 156 - 0</text>
<text x="164.8" y="280.5">Fax +49 (0)2572 / 156 - 239</text>
<text x="16.3" y="284">Ausg.</text>
<text x="16.6" y="286.7">issue</text>
<text x="28.8" y="286.7">modification</text>
<text x="30.5" y="284.3">Änderung</text>
<text x="54" y="284.3">Datum</text>
<text x="55.4" y="286.7">date</text>
<text x="67" y="284.3">Name</text>
<text x="67.1" y="286.4">name</text>
<text x="75.4" y="286.7">dim. in millimeters</text>
<text x="79.6" y="284.3">Maße in mm</text>
<text x="108.8" y="285.7">DIN A4</text>
</g>
<g font-size="2.7">
<text x="8.7" y="84.1" transform="rotate(-90 8.7 84.1)">This drawing and its copyrights are owned by wedi GmbH.</text>
<text x="11.7" y="84.1" transform="rotate(-90 11.7 84.1)">The use of this drawing is subject to prior,</text>
<text x="14.7" y="84.1" transform="rotate(-90 14.7 84.1)">written authorization by wedi GmbH.</text>
<text x="75.2" y="266.1">CAD/CAM</text>
<text x="77.4" y="268.7">Progr.</text>
<text x="8.7" y="287.1" transform="rotate(-90 8.7 287.1)">Diese Zeichnung / Skizze ist Eigentum der wedi GmbH und</text>
<text x="11.7" y="287.1" transform="rotate(-90 11.7 287.1)">unterliegt dem Urheberrecht. Die Verwendung bedarf in jedem</text>
<text x="14.7" y="287.1" transform="rotate(-90 14.7 287.1)">Fall der vorherigen, schriftlichen Zustimmung der wedi GmbH.</text>
</g>
<text font-size="2.2" x="122.1" y="285.4">filename: 077500003_Rinnenablauf_DN40_Mini.ipt</text>
<g font-size="1.5">
<text x="17" y="228.2">Zeichnungsnummer</text>
<text x="17" y="229.9">drawing number</text>
</g>
</svg>
